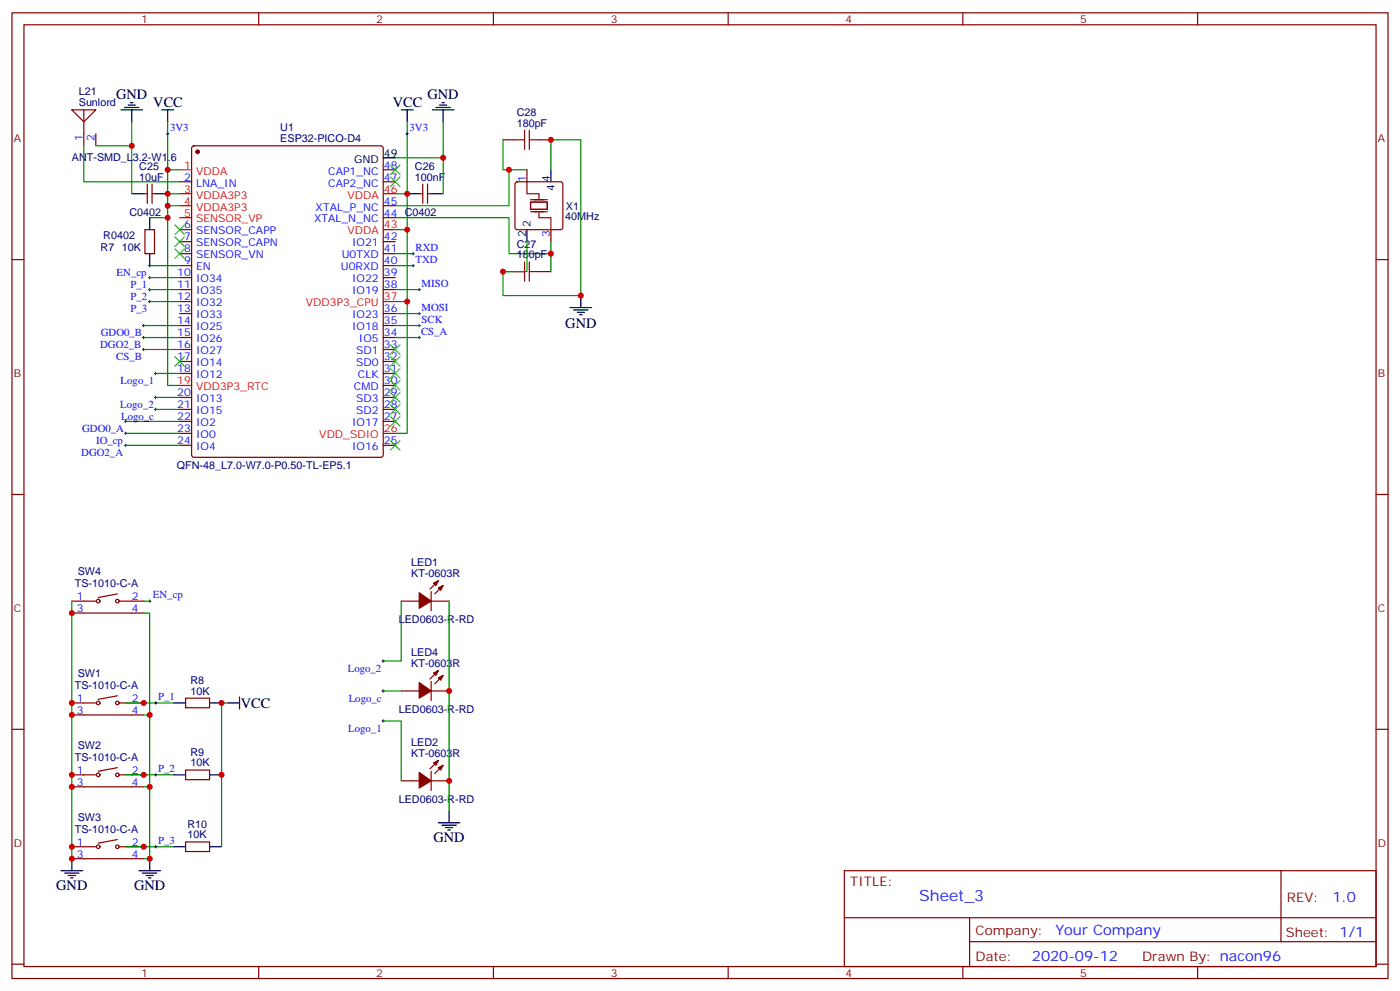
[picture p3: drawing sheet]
<svg xmlns="http://www.w3.org/2000/svg" width="412mm" height="292mm" viewBox="0 0 412 292" stroke-linecap="round" stroke-linejoin="round" font-family="sans-serif">
<g fill="none" stroke="#870000" stroke-width=".35">
<path d="M3.5 3.8h405.4v284.3h-405.4zM7.1 7.3h398.2v277.3h-398.2zM76.2 3.8v3.5M145.3 3.8v3.5M214.5 3.8v3.5M283.6 3.8v3.5M352.8 3.8v3.5M21.2 32.3h7l-3.5 3.6zM24.7 32.3v10.6M28.2 39.4v3.5M42.3 57h1.1M43.4 54.2v5.7"/>
<path d="M44.8 54.2v5.7M44.8 57h1.1M52.9 53.5h3.5M56.7 43.1l.4-.2h55.1l.6 .5 .1 90.5-.5 .7-55.3 .1-.6-.5-.1-90.6zM112.9 53.5h3.5M112.9 50h3.5M123.5 57h1M124.5 54.2v5.7M125.9 57h1.1M125.9 54.2v5.7M148.2 41.2h3.5M151.9 53.7l.5-.2h12.7l.5 .2 .2 .5v12.7l-.2 .5-.5 .2h-12.7l-.5-.2-.2-.5v-12.7z"/>
<path d="M155.2 50v3.5M158.7 41.2h3.6M3.5 76.4h3.6M42.7 67.6h2.8v7.1h-2.8zM52.9 67.6h3.5M52.9 71.2h3.5M52.9 74.7h3.5M52.9 78.2h3.5M112.9 71.2h3.5M112.9 74.7h3.5M112.9 78.2h3.5M112.9 64.1h3.5"/>
<path d="M112.9 60.6h3.5M148.2 80h3.5M158.7 80h3.6M162.3 67.6v3.6M405.3 76.4h3.6M52.9 81.7h3.5M52.9 85.3h3.5M52.9 88.8h3.5M52.9 92.3h3.5M52.9 95.8h3.5M52.9 99.4h3.5M112.9 81.7h3.5"/>
<path d="M112.9 85.3h3.5M112.9 92.3h3.5M112.9 95.8h3.5M112.9 99.4h3.5M52.9 102.9h3.5M52.9 106.4h3.5M52.9 110h3.5M52.9 117h3.5M112.9 102.9h3.5M112.9 106.4h3.5M112.9 110h3.5M112.9 117h3.5"/>
<path d="M112.9 113.5h3.5M52.9 120.5h3.5M52.9 124.1h3.5M52.9 127.6h3.5M52.9 131.1h3.5M112.9 120.5h3.5M112.9 124.1h3.5M112.9 131.1h3.5M3.5 145.6h3.6M405.3 145.6h3.6M21.2 177h7M34.6 174.9l-5.7 1"/>
<path d="M35.3 177h7M118.2 177h5.3M127 177h5.3M127 174.2v5.6M129.1 171l-2.5 2.5M130.5 172.4l-2.4 2.5M21.2 180.5h21.1M129.1 197.4l-2.5 2.5M130.5 198.9l-2.4 2.4M3.5 214.7h3.6M21.2 210.5h21.1M21.2 207h7"/>
<path d="M34.6 204.9l-5.7 1M35.3 207h7M54.7 205.6h7v2.8h-7zM118.2 203.4h5.3M127 200.6v5.7M127 203.4h5.3M405.3 214.7h3.6M21.2 231.7h21.1M21.2 228.1h7M34.6 226l-5.7 1.1M35.3 228.1h7M54.7 226.7h7v2.9h-7z"/>
<path d="M118.2 229.9h5.3M127 227.1v5.6M127 229.9h5.3M129.1 223.9l-2.5 2.5M130.5 225.3l-2.4 2.5M21.2 252.8h21.1M21.2 249.3h7M34.6 247.2l-5.7 1M35.3 249.3h7M54.7 247.9h7v2.8h-7zM248.7 256.4h156.6v28.2h-156.6zM377.3 256.4v20.9"/>
<path d="M248.7 270.2h156.5M285.6 277.3h119.6M285.6 270.2v14.1M3.5 283.9h3.6M76.2 284.6v3.5M145.3 284.6v3.5M214.5 284.6v3.5M283.6 284.6v3.5M352.8 284.6v3.5M405.3 283.9h3.6"/>
<circle cx="28.9" cy="177" r=".53"/>
<circle cx="34.6" cy="177" r=".53"/>
<circle cx="28.9" cy="207" r=".53"/>
<circle cx="34.6" cy="207" r=".53"/>
<circle cx="28.9" cy="228.1" r=".53"/>
<circle cx="34.6" cy="228.1" r=".53"/>
<circle cx="28.9" cy="249.3" r=".53"/>
<circle cx="34.6" cy="249.3" r=".53"/>
</g>
<g fill="#870000" stroke="#870000" stroke-width=".35">
<path d="M129.1 173.1l1.4-.7-.7 1.4z"/>
<path d="M127.7 171.7l1.4-.7-.7 1.4z"/>
<path d="M123.5 174.5l3.5 2.5-3.5 2.1z"/>
<path d="M129.1 226l1.4-.7-.7 1.4z"/>
<path d="M127.7 224.6l1.4-.7-.7 1.4z"/>
<path d="M123.5 227.4l3.5 2.5-3.5 2.1z"/>
<path d="M129.1 199.6l1.4-.7-.7 1.4z"/>
<path d="M127.7 198.2l1.4-.8-.7 1.5z"/>
<path d="M123.5 201l3.5 2.4-3.5 2.2z"/>
<circle cx="58.2" cy="44.7" r=".53"/>
</g>
<path d="M52.9 50h3.5M52.9 57h3.5M112.9 57h3.5M52.9 60.6h3.5M52.9 64.1h3.5M112.9 67.6h3.5M112.9 88.8h3.5M52.9 113.5h3.5M112.9 127.6h3.5" fill="none" stroke="#f00" stroke-width=".35"/>
<g fill="none" stroke="#000" stroke-width=".35">
<path d="M35.6 32.3h6.4M36.7 31.6h4.2M37.7 30.9h2.2M38.5 30.2h.7M38.8 32.3v3.6M47.6 32.3h3.6M49.4 32.3v3.6M118.2 32.3h3.5M119.9 32.3v3.6M127.4 32.3h6.3M128.4 31.6h4.2M129.5 30.9h2.1"/>
<path d="M130.2 30.2h.7M130.5 32.3v3.6M38.8 57h3.5M45.9 57h3.5M112.9 46.5h3.5M119.9 57h3.6M127 57h3.5M162.3 50v3.5M44.1 64.1v3.5M44.1 74.7v3.5M155.2 67.6v3.6M167.9 90.6h6.4"/>
<path d="M169 91.3h4.2M170 92h2.2M170.7 92.7h.7M171.1 87v3.6M51.2 207h3.5M61.7 207h3.6M67 207h3.6M70.6 205.2v3.5M51.2 228.1h3.5M61.7 228.1h3.6M132.3 238.7v3.6M18 256.4h6.3"/>
<path d="M19 257.1h4.3M20.1 257.8h2.1M20.8 258.5h.7M21.2 252.8v3.6M40.9 256.4h6.4M42 257.1h4.2M43 257.8h2.2M43.7 258.5h.7M44.1 252.8v3.6M51.2 249.3h3.5M61.7 249.3h3.6M129.1 242.3h6.4"/>
<path d="M130.2 243h4.2M131.2 243.7h2.1M131.9 244.4h.7"/>
</g>
<g fill="none" stroke="#000" stroke-width=".29">
<path d="M49 39.4h.7M49.4 39.1v.7M119.6 39.4h.7M119.9 39.1v.7M43.7 78.2h.7M44.1 77.9v.7M121.4 78.2h.7M121.4 74.7h.7M121.7 74.3v.7M121.7 77.9v.7M42 95.8h.7M42 99.4h.7"/>
<path d="M42.3 95.5v.7M42.3 99v.7M43.7 85.3h.7M43.7 81.7h.7M43.7 88.8h.7M44.1 81.4v.7M44.1 84.9v.7M44.1 88.4v.7M123.1 92.3h.7M123.1 95.8h.7M123.1 85.3h.7M123.1 99.4h.7"/>
<path d="M123.5 84.9v.7M123.5 92v.7M123.5 95.5v.7M123.5 99v.7M42 102.9h.7M42.3 102.6v.7M45.5 110h.7M45.5 117h.7M45.9 109.6v.7M45.9 116.7v.7M36.7 131.1h.7M36.7 124.1h.7"/>
<path d="M36.7 127.6h.7M37 123.7v.7M37 127.2v.8M37 130.8v.7M45.5 120.5h.7M45.9 120.2v.7M43.7 177h.7M44.1 176.6v.7M112.5 194.6h.7M112.9 194.3v.7M45.5 207h.7M45.9 206.6v.7"/>
<path d="M112.5 203.4h.7M112.5 212.3h.7M112.9 203.1v.7M112.9 211.9v.7M45.5 228.1h.7M45.9 227.8v.7M45.5 249.3h.7M45.9 249v.7"/>
</g>
<g fill="none" stroke="#008700" stroke-width=".35">
<path d="M38.8 35.9v21.1M49.4 35.9v28.2h-5.3M119.9 35.9v21.1M130.5 35.9v10.6h-14.1M24.7 42.9v10.6h28.2M28.2 42.9h10.6M49.4 57h3.5M49.4 50h3.5M116.4 57h3.5v10.6h-3.5M130.5 46.5v10.5M148.2 41.2v8.8h1.7M155.2 50h-5.3v10.6h-33.5"/>
<path d="M162.3 50v-8.8h8.8v45.8h-22.9v-7h7v-8.8M44.1 78.2h8.8M49.4 64.1v49.4h3.5M49.4 60.6h3.5M116.4 64.1h33.5v10.6h12.4v-3.5M116.4 78.2h5.3M116.4 74.7h5.3M119.9 67.6v21.2h-3.5M162.3 74.7v5.3M42.3 95.8h10.6M42.3 99.4h10.6M44.1 85.3h8.8"/>
<path d="M44.1 81.7h8.8M44.1 88.8h8.8M116.4 95.8h7.1M116.4 92.3h7.1M116.4 85.3h7.1M116.4 99.4h7.1M119.9 88.8v38.8h-3.5M42.3 102.9h10.6M45.9 117h7M45.9 110h7M37 127.6h15.9M37 124.1h15.9"/>
<path d="M37 131.1h15.9M45.9 120.5h7M21.2 177v75.8M42.3 177h1.8M118.2 177v17.6h-5.3M132.3 177v61.7M42.3 180.5h1.8v30M37 207h14.2M42.3 210.5h1.8v21.2h-1.8M67 207h-1.7v42.3M112.9 212.3h5.3v17.6M112.9 203.4h5.3"/>
<path d="M37 228.1h14.2M44.1 231.7v21.1h-1.8M37 249.3h14.2"/>
</g>
<path d="M155.2 53.5v3.5h3.5v1.5M156.3 59.5h4.9v2.1h-4.9zM156.3 58.8h4.9M156.3 62.3h4.9M158.7 62.7v1.4h3.6v3.5" fill="none" stroke="#870012" stroke-width=".35"/>
<path d="M154.5 38.3v5.7M155.9 38.3v5.7M151.7 41.2h2.8M155.9 41.2h2.8M151.7 80h2.8M154.5 77.2v5.6M155.9 80h2.8M155.9 77.2v5.6" fill="none" stroke="#a10000" stroke-width=".35"/>
<g fill="none" stroke="#3c3" stroke-width=".35">
<path d="M115 52.1l2.8 2.8M115 48.6l2.8 2.8M117.8 52.1l-2.8 2.8M117.8 48.6l-2.8 2.8M51.5 66.2l2.8 2.8M51.5 69.7l2.8 2.9M51.5 73.3l2.8 2.8M54.3 66.2l-2.8 2.8M54.3 69.7l-2.8 2.9M54.3 73.3l-2.8 2.8M51.5 105l2.8 2.8M54.3 105l-2.8 2.8"/>
<path d="M115 119.1l2.8 2.9M115 115.6l2.8 2.8M115 112.1l2.8 2.8M115 108.5l2.8 2.9M115 105l2.8 2.8M115 101.5l2.8 2.8M117.8 119.1l-2.8 2.9M117.8 115.6l-2.8 2.8M117.8 112.1l-2.8 2.8M117.8 108.5l-2.8 2.9M117.8 105l-2.8 2.8M117.8 101.5l-2.8 2.8"/>
<path d="M115 129.7l2.8 2.8M115 122.7l2.8 2.8M117.8 129.7l-2.8 2.8M117.8 122.7l-2.8 2.8"/>
</g>
<g fill="#c00">
<circle cx="49.4" cy="60.6" r=".88"/>
<circle cx="49.4" cy="50" r=".88"/>
<circle cx="119.9" cy="67.6" r=".88"/>
<circle cx="119.9" cy="57" r=".88"/>
<circle cx="49.4" cy="64.1" r=".88"/>
<circle cx="49.4" cy="57" r=".88"/>
<circle cx="130.5" cy="46.5" r=".88"/>
<circle cx="149.9" cy="50" r=".88"/>
<circle cx="162.3" cy="74.7" r=".88"/>
<circle cx="162.3" cy="41.2" r=".88"/>
<circle cx="148.2" cy="80" r=".88"/>
<circle cx="171.1" cy="87" r=".88"/>
<circle cx="21.2" cy="210.5" r=".88"/>
<circle cx="21.2" cy="228.1" r=".88"/>
<circle cx="21.2" cy="231.7" r=".88"/>
<circle cx="21.2" cy="249.3" r=".88"/>
<circle cx="21.2" cy="252.8" r=".88"/>
<circle cx="44.1" cy="231.7" r=".88"/>
<circle cx="44.1" cy="252.8" r=".88"/>
<circle cx="44.1" cy="210.5" r=".88"/>
<circle cx="21.2" cy="180.5" r=".88"/>
<circle cx="21.2" cy="207" r=".88"/>
<circle cx="38.8" cy="42.9" r=".88"/>
<circle cx="132.3" cy="229.9" r=".88"/>
<circle cx="132.3" cy="203.4" r=".88"/>
<circle cx="65.3" cy="228.1" r=".88"/>
<circle cx="65.3" cy="207" r=".88"/>
<circle cx="42.3" cy="249.3" r=".88"/>
<circle cx="42.3" cy="228.1" r=".88"/>
<circle cx="42.3" cy="207" r=".88"/>
<circle cx="119.9" cy="88.8" r=".88"/>
</g>
<text font-size="4.6" fill="#00f" x="270.8" y="265.4">Sheet_3</text>
<g font-size="4.2">
<text x="34.2" y="29.1">GND</text>
<text x="125.9" y="29.1">GND</text>
<text x="45.2" y="31.6">VCC</text>
<text x="115.7" y="31.6">VCC</text>
<text x="166.5" y="96.6">GND</text>
<text x="70.9" y="208.4">VCC</text>
<text x="127.7" y="247.9">GND</text>
<text x="16.6" y="262">GND</text>
<text x="39.5" y="262">GND</text>
</g>
<g font-size="4.2" fill="#00f">
<text x="392.5" y="265.6">1.0</text>
<text x="310.9" y="275.2">Your Company</text>
<text x="304" y="283">2020-09-12</text>
</g>
<g font-size="3.9" fill="#800">
<text x="250.5" y="260.9">TITLE:</text>
<text x="379.1" y="265.6">REV:</text>
<text x="287.4" y="275.1">Company:</text>
<text x="378.7" y="275.8">Sheet: 1/1</text>
<text x="287.4" y="282.8">Date:</text>
<text x="336.4" y="282.9">Drawn By: nacon96</text>
</g>
<g font-size="3.2" fill="#800">
<text x="41.6" y="6.8">1</text>
<text x="110.8" y="6.8">2</text>
<text x="179.9" y="6.8">3</text>
<text x="249.1" y="6.8">4</text>
<text x="318.2" y="6.8">5</text>
<text x="4.1" y="41.9">A</text>
<text x="405.9" y="41.9">A</text>
<text x="4.1" y="111">B</text>
<text x="405.9" y="111">B</text>
<text x="4.1" y="180.2">C</text>
<text x="405.9" y="180.2">C</text>
<text x="4.1" y="249.3">D</text>
<text x="405.9" y="249.3">D</text>
<text x="41.6" y="287.6">1</text>
<text x="110.8" y="287.6">2</text>
<text x="179.9" y="287.6">3</text>
<text x="249.1" y="287.6">4</text>
<text x="318.2" y="287.6">5</text>
</g>
<g font-size="3.2" fill="#000080">
<text x="23.2" y="28.1">L21</text>
<text x="23.2" y="31.3">Sunlord</text>
<text x="152.2" y="34.2">C28</text>
<text x="82.6" y="41.9">ESP32-PICO-D4</text>
<text x="82.6" y="38.7">U1</text>
<text x="152.2" y="37.3">180pF</text>
<text x="21.2" y="47.3">ANT-SMD_L3.2-W1.6</text>
<text x="41" y="53.2">10uF</text>
<text x="41" y="50">C25</text>
<text x="122.2" y="53.2">100nF</text>
<text x="122.2" y="50">C26</text>
<text x="38.1" y="63.6">C0402</text>
<text x="166.5" y="64.9">40MHz</text>
<text x="166.7" y="61.7">X1</text>
<text x="30.4" y="70.5">R0402</text>
<text x="29.6" y="74">R7</text>
<text x="35.9" y="74">10K</text>
<text x="152.2" y="76.1">180pF</text>
<text x="152.2" y="73">C27</text>
<text x="52.1" y="138.2">QFN-48_L7.0-W7.0-P0.50-TL-EP5.1</text>
<text x="121.1" y="166.8">LED1</text>
<text x="22" y="172.8">TS-1010-C-A</text>
<text x="22.9" y="169.3">SW4</text>
<text x="121.1" y="169.9">KT-0603R</text>
<text x="117.5" y="183.5">LED0603-R-RD</text>
<text x="121.1" y="196.4">KT-0603R</text>
<text x="121.1" y="193.2">LED4</text>
<text x="22" y="202.8">TS-1010-C-A</text>
<text x="22.9" y="199.3">SW1</text>
<text x="56.1" y="201.3">R8</text>
<text x="56.1" y="204.5">10K</text>
<text x="117.5" y="210">LED0603-R-RD</text>
<text x="22.9" y="220.4">SW2</text>
<text x="121.1" y="219.7">LED2</text>
<text x="22" y="224">TS-1010-C-A</text>
<text x="56.1" y="225.7">10K</text>
<text x="56.1" y="222.5">R9</text>
<text x="121.1" y="222.8">KT-0603R</text>
<text x="117.5" y="236.4">LED0603-R-RD</text>
<text x="22" y="245.1">TS-1010-C-A</text>
<text x="22.9" y="241.6">SW3</text>
<text x="55.2" y="243.7">R10</text>
<text x="55.2" y="246.8">10K</text>
</g>
<g font-size="3.2" fill="#00f">
<text x="24.3" y="41.4" transform="rotate(-90 24.3 41.4)">1</text>
<text x="27.9" y="41.4" transform="rotate(-90 27.9 41.4)">2</text>
<text x="50.1" y="38.5">3V3</text>
<text x="120.6" y="38.5">3V3</text>
<text x="54.3" y="53.2">2</text>
<text x="96.7" y="51.4">CAP1_NC</text>
<text x="113.1" y="53.2">47</text>
<text x="113.1" y="49.6">48</text>
<text x="154.9" y="53.5" transform="rotate(-90 154.9 53.5)">1</text>
<text x="57.7" y="54.9">LNA_IN</text>
<text x="96.7" y="54.9">CAP2_NC</text>
<text x="92.5" y="65.5">XTAL_N_NC</text>
<text x="93" y="62">XTAL_P_NC</text>
<text x="113.1" y="63.7">44 C0402</text>
<text x="113.1" y="60.2">45</text>
<text x="54.3" y="67.3">6</text>
<text x="54.3" y="70.8">7</text>
<text x="57.7" y="69">SENSOR_CAPP</text>
<text x="113.1" y="70.8">42</text>
<text x="161.9" y="69.6" transform="rotate(-90 161.9 69.6)">3</text>
<text x="54.3" y="74.3">8</text>
<text x="54.3" y="77.9">9</text>
<text x="57.7" y="72.6">SENSOR_CAPN</text>
<text x="57.7" y="76.1">SENSOR_VN</text>
<text x="100.7" y="76.1">U0TXD</text>
<text x="103.7" y="72.6">IO21</text>
<text x="113.1" y="77.9">40</text>
<text x="113.1" y="74.3">41</text>
<text x="122.4" y="77.3">TXD</text>
<text x="122.4" y="73.8">RXD</text>
<text x="34.4" y="81.3">EN_cp</text>
<text x="52.2" y="81.4">10</text>
<text x="57.7" y="79.6">EN</text>
<text x="57.7" y="83.1">IO34</text>
<text x="100.4" y="79.6">U0RXD</text>
<text x="103.7" y="83.1">IO22</text>
<text x="113.1" y="81.4">39</text>
<text x="38.5" y="84.8">P_1</text>
<text x="38.5" y="88.4">P_2</text>
<text x="52.2" y="84.9">11</text>
<text x="52.2" y="88.4">12</text>
<text x="57.7" y="86.7">IO35</text>
<text x="103.7" y="86.7">IO19</text>
<text x="113.1" y="84.9">38</text>
<text x="124.2" y="84.4">MISO</text>
<text x="38.5" y="91.9">P_3</text>
<text x="52.2" y="92">13</text>
<text x="52.2" y="95.5">14</text>
<text x="57.7" y="90.2">IO32</text>
<text x="57.7" y="93.7">IO33</text>
<text x="103.7" y="93.7">IO23</text>
<text x="113.1" y="95.5">35</text>
<text x="113.1" y="92">36</text>
<text x="124.2" y="91.4">MOSI</text>
<text x="124.2" y="95">SCK</text>
<text x="29.7" y="98.9">GDO0_B</text>
<text x="52.2" y="99">15</text>
<text x="57.7" y="97.3">IO25</text>
<text x="57.7" y="100.8">IO26</text>
<text x="103.7" y="97.3">IO18</text>
<text x="105.7" y="100.8">IO5</text>
<text x="113.1" y="99">34</text>
<text x="124" y="98.5">CS_A</text>
<text x="29.5" y="102.5">DGO2_B</text>
<text x="34.2" y="106.1">CS_B</text>
<text x="52.2" y="102.6">16</text>
<text x="52.2" y="106.1">17</text>
<text x="57.7" y="104.3">IO27</text>
<text x="57.7" y="107.8">IO14</text>
<text x="105" y="107.8">SD0</text>
<text x="105" y="104.3">SD1</text>
<text x="113.1" y="106.1">32</text>
<text x="113.1" y="102.6">33</text>
<text x="35.5" y="113.1">Logo_1</text>
<text x="52.2" y="109.6">18</text>
<text x="57.7" y="111.4">IO12</text>
<text x="105.4" y="111.4">CLK</text>
<text x="113.1" y="113.1">30</text>
<text x="113.1" y="109.6">31</text>
<text x="52.2" y="116.7">20</text>
<text x="57.7" y="118.4">IO13</text>
<text x="104.2" y="114.9">CMD</text>
<text x="105" y="118.4">SD3</text>
<text x="113.1" y="116.7">29</text>
<text x="35.4" y="120.2">Logo_2</text>
<text x="35.7" y="123.7">Logo_c</text>
<text x="52.2" y="120.2">21</text>
<text x="52.2" y="123.7">22</text>
<text x="57.7" y="122">IO15</text>
<text x="57.7" y="125.5">IO2</text>
<text x="103.7" y="125.5">IO17</text>
<text x="105" y="122">SD2</text>
<text x="113.1" y="123.7">27</text>
<text x="113.1" y="120.2">28</text>
<text x="24.2" y="127.2">GDO0_A</text>
<text x="28.3" y="130.8">IO_cp</text>
<text x="52.2" y="127.2">23</text>
<text x="52.2" y="130.8">24</text>
<text x="57.7" y="129">IO0</text>
<text x="113.1" y="130.8">25</text>
<text x="23.9" y="134.3">DGO2_A</text>
<text x="57.7" y="132.5">IO4</text>
<text x="103.7" y="132.5">IO16</text>
<text x="22.7" y="176.6">1</text>
<text x="38.8" y="176.6">2</text>
<text x="45.1" y="176.1">EN_cp</text>
<text x="22.7" y="180.2">3</text>
<text x="38.8" y="180.2">4</text>
<text x="102.5" y="197.8">Logo_2</text>
<text x="22.7" y="206.6">1</text>
<text x="38.8" y="206.6">2</text>
<text x="46.6" y="206.1">P_1</text>
<text x="102.7" y="206.6">Logo_c</text>
<text x="22.7" y="210.1">3</text>
<text x="38.8" y="210.1">4</text>
<text x="102.6" y="215.4">Logo_1</text>
<text x="22.7" y="227.8">1</text>
<text x="38.8" y="227.8">2</text>
<text x="46.6" y="227.3">P_2</text>
<text x="22.7" y="231.3">3</text>
<text x="38.8" y="231.3">4</text>
<text x="22.7" y="249">1</text>
<text x="38.8" y="249">2</text>
<text x="46.6" y="248.4">P_3</text>
<text x="22.7" y="252.5">3</text>
<text x="38.8" y="252.5">4</text>
</g>
<g font-size="3.2">
<text x="104.3" y="47.9">GND</text>
<text x="113.1" y="46.1">49</text>
<text x="161.9" y="53.5" transform="rotate(-90 161.9 53.5)">4</text>
<text x="163.3" y="56.2" transform="rotate(-90 163.3 56.2)">4</text>
<text x="154.9" y="69.6" transform="rotate(-90 154.9 69.6)">2</text>
<text x="156.3" y="66.9" transform="rotate(-90 156.3 66.9)">2</text>
</g>
<g font-size="3.2" fill="#f00">
<text x="54.3" y="49.6">1</text>
<text x="57.7" y="51.4">VDDA</text>
<text x="54.3" y="56.7">3</text>
<text x="57.7" y="58.5">VDDA3P3</text>
<text x="102.4" y="58.5">VDDA</text>
<text x="113.1" y="56.7">46</text>
<text x="54.3" y="60.2">4</text>
<text x="54.3" y="63.7">5</text>
<text x="57.7" y="62">VDDA3P3</text>
<text x="57.7" y="65.5">SENSOR_VP</text>
<text x="102.4" y="69">VDDA</text>
<text x="113.1" y="67.3">43</text>
<text x="113.1" y="88.4">37</text>
<text x="90.1" y="90.2">VDD3P3_CPU</text>
<text x="52.2" y="113.1">19</text>
<text x="57.7" y="114.9">VDD3P3_RTC</text>
<text x="94.1" y="129">VDD_SDIO</text>
<text x="113.1" y="127.2">26</text>
</g>
</svg>
